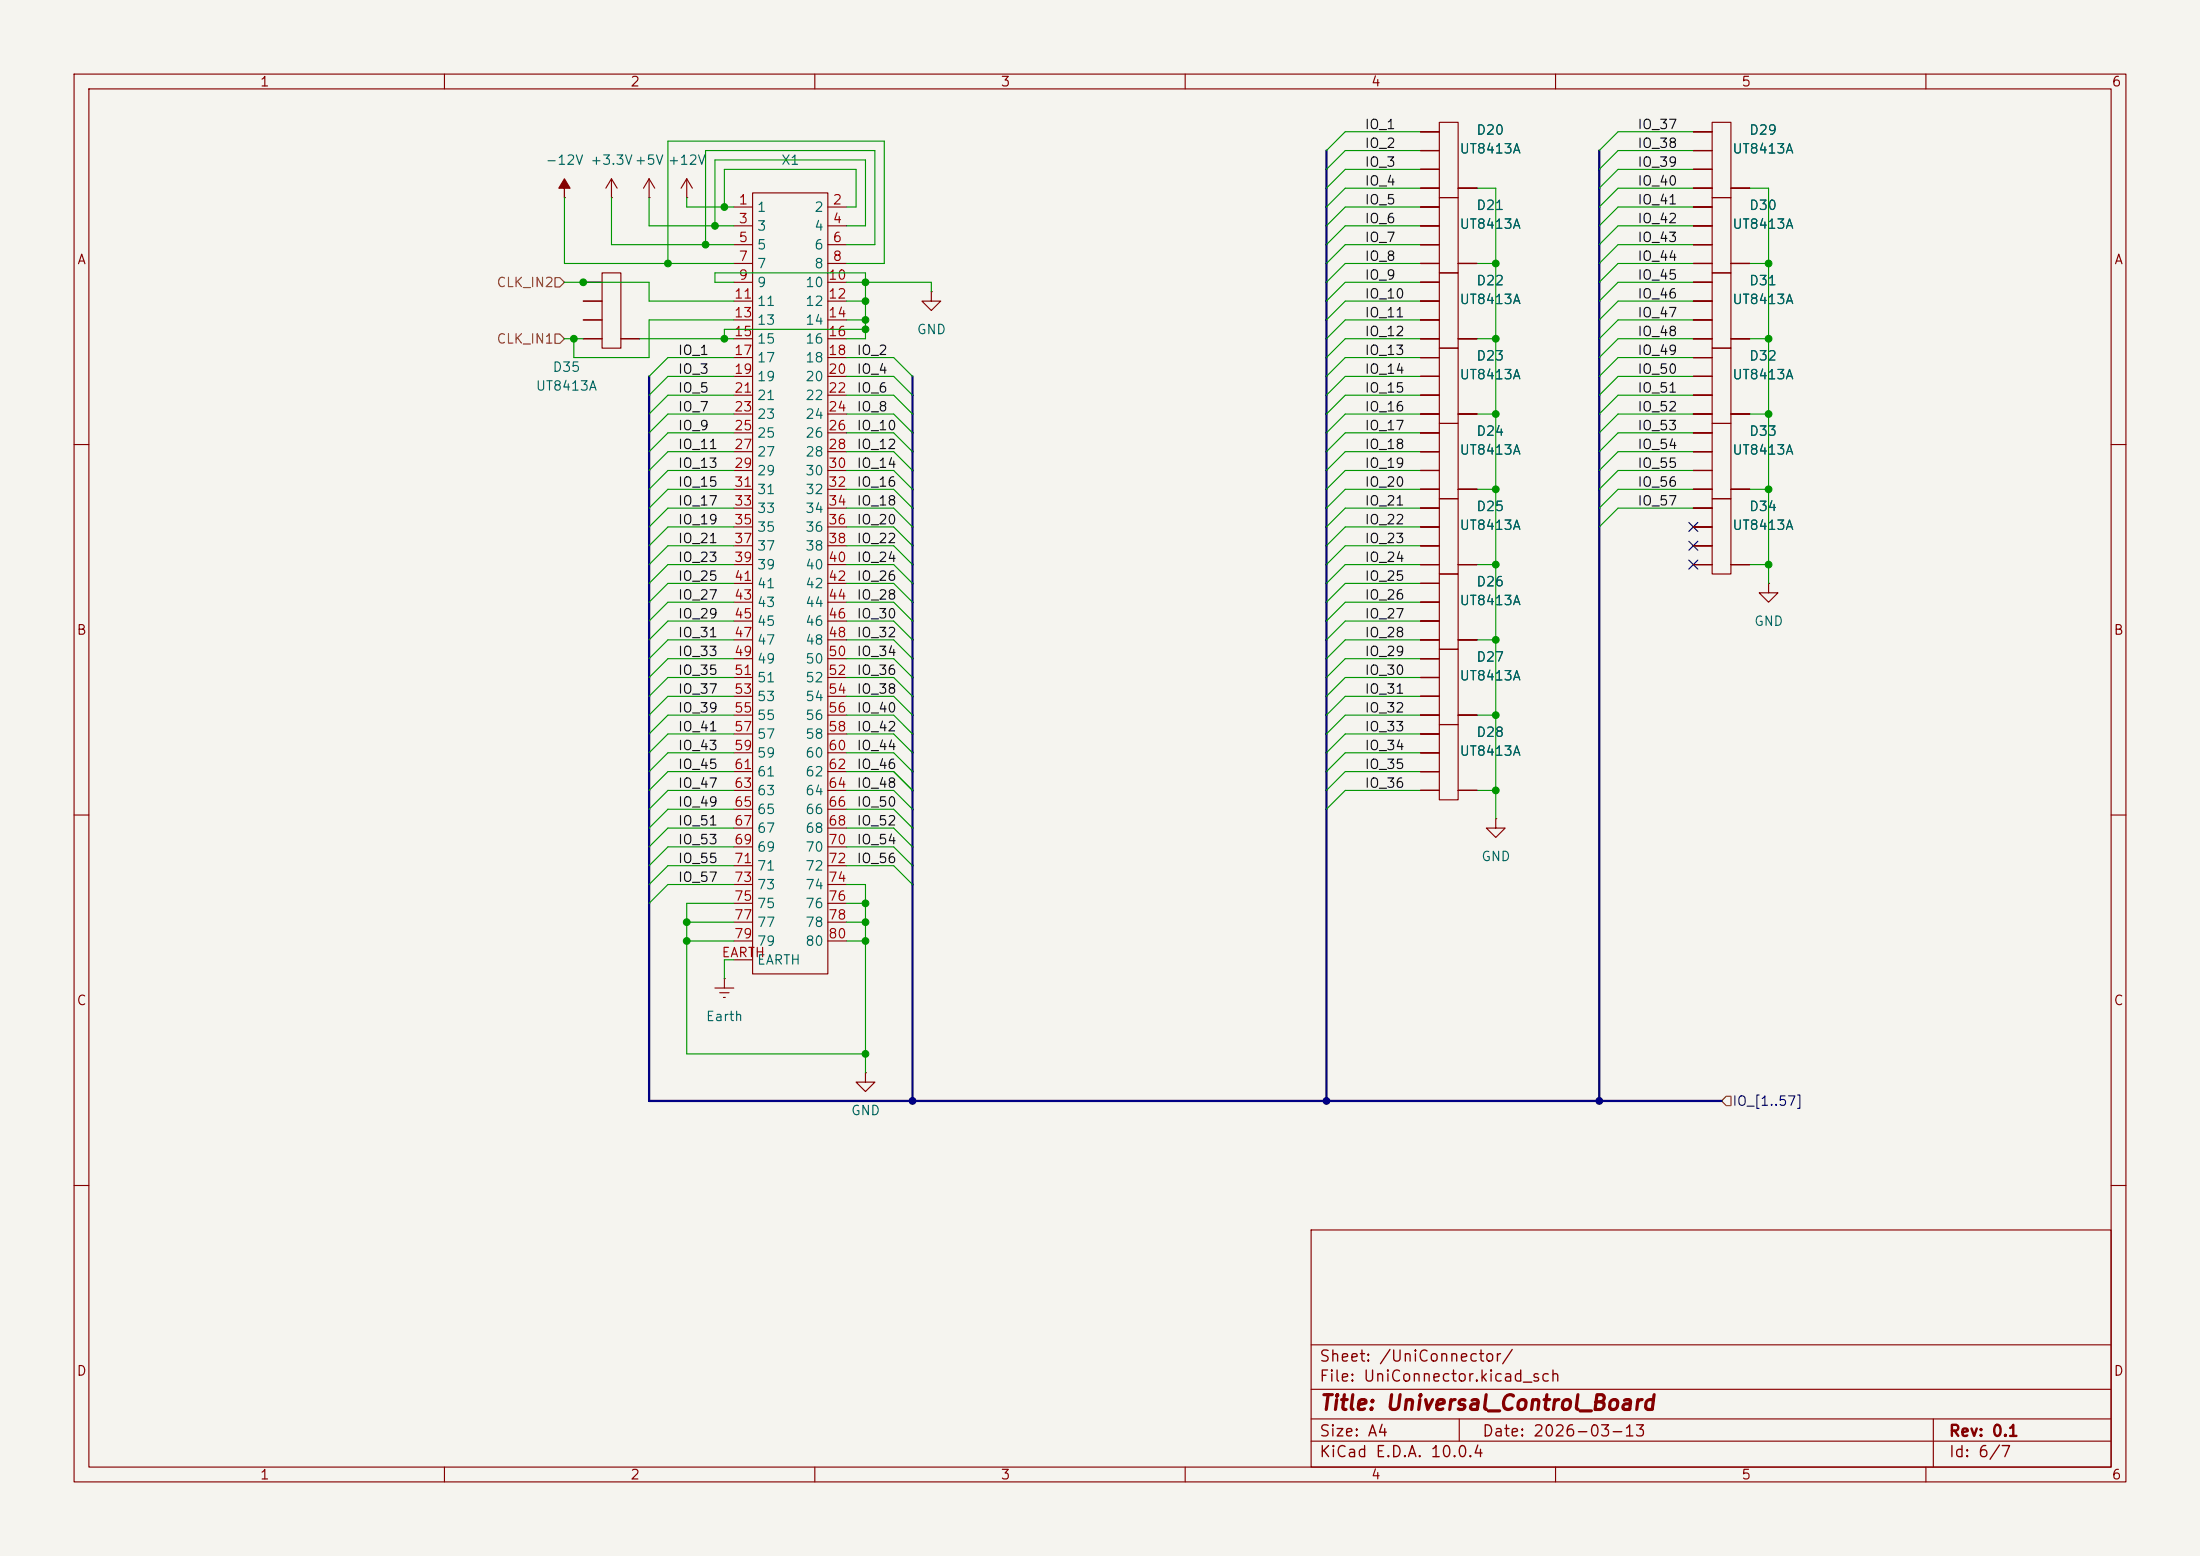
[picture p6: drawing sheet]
<svg xmlns="http://www.w3.org/2000/svg" width="297mm" height="210mm" viewBox="0 0 297 210" stroke-linecap="round" stroke-linejoin="round" font-family="sans-serif">
<path d="M0 0h297v210h-297z" fill="#f5f4ef" stroke="#f5f4ef" stroke-width=".14"/>
<g fill="none" stroke="#840000" stroke-width=".15">
<path d="M10 10h277v190h-277zM12 12h273v186h-273zM60 10v2M110 10v2M160 10v2M191.8 17.8h2.5M194.3 16.5h2.5v10.2h-2.5zM210 10v2M228.6 17.8h2.5M231.1 16.5h2.6v10.2h-2.6zM260 10v2M76.2 26.7h.1"/>
<path d="M78.7 38.1h2.6M81.3 36.8h2.5v10.2h-2.5zM82.5 26.7h.1M82.5 24.1l-.7 1.3M82.5 24.1l.8 1.3M82.5 24.1v2.6M87.6 26.7h.1M87.6 24.1l-.7 1.3M87.6 24.1l.8 1.3M87.6 24.1v2.6M92.7 26.7h.1M92.7 24.1l-.8 1.3"/>
<path d="M92.7 24.1l.8 1.3M92.7 24.1v2.6M99.1 38.1h2.5M99.1 35.6h2.5M99.1 33h2.5M99.1 30.5h2.5M99.1 27.9h2.5M101.6 26h10.2v105.4h-10.2zM111.8 38.1h2.5M111.8 35.6h2.5M111.8 33h2.5M111.8 30.5h2.5"/>
<path d="M111.8 27.9h2.5M125.7 39.4v1.2h-1.2l1.2 1.3 1.3-1.3h-1.3M125.7 39.4h.1M191.8 38.1h2.5M191.8 25.4h2.5M191.8 22.9h2.5M191.8 20.3h2.5M191.8 35.6h2.5M191.8 33h2.5M191.8 30.5h2.5M191.8 27.9h2.5M194.3 26.7h2.5v10.1h-2.5z"/>
<path d="M194.3 36.8h2.5v10.2h-2.5zM196.8 25.4h2.6M196.8 35.6h2.6M228.6 38.1h2.5M228.6 25.4h2.5M228.6 22.9h2.5M228.6 20.3h2.5M228.6 35.6h2.5M228.6 33h2.5M228.6 30.5h2.5M228.6 27.9h2.5M231.1 36.8h2.6v10.2h-2.6z"/>
<path d="M231.1 26.7h2.6v10.1h-2.6zM233.7 25.4h2.5M233.7 35.6h2.5M78.7 45.7h2.6M78.7 43.2h2.6M78.7 40.6h2.6M83.8 45.7h2.6M99.1 55.9h2.5M99.1 53.3h2.5M99.1 50.8h2.5M99.1 48.3h2.5M99.1 58.4h2.5"/>
<path d="M99.1 45.7h2.5M99.1 43.2h2.5M99.1 40.6h2.5M111.8 55.9h2.5M111.8 53.3h2.5M111.8 50.8h2.5M111.8 48.3h2.5M111.8 58.4h2.5M111.8 45.7h2.5M111.8 43.2h2.5M111.8 40.6h2.5M191.8 55.9h2.5"/>
<path d="M191.8 53.3h2.5M191.8 50.8h2.5M191.8 48.3h2.5M191.8 58.4h2.5M191.8 45.7h2.5M191.8 43.2h2.5M191.8 40.6h2.5M194.3 47h2.5v10.2h-2.5zM194.3 57.2h2.5v10.1h-2.5zM196.8 55.9h2.6M196.8 45.7h2.6M228.6 55.9h2.5"/>
<path d="M228.6 53.3h2.5M228.6 50.8h2.5M228.6 48.3h2.5M228.6 58.4h2.5M228.6 45.7h2.5M228.6 43.2h2.5M228.6 40.6h2.5M231.1 47h2.6v10.2h-2.6zM231.1 57.2h2.6v10.1h-2.6zM233.7 55.9h2.5M233.7 45.7h2.5M10 60h2"/>
<path d="M99.1 76.2h2.5M99.1 73.7h2.5M99.1 71.1h2.5M99.1 68.6h2.5M99.1 66h2.5M99.1 63.5h2.5M99.1 61h2.5M99.1 78.7h2.5M111.8 76.2h2.5M111.8 73.7h2.5M111.8 71.1h2.5M111.8 68.6h2.5"/>
<path d="M111.8 66h2.5M111.8 63.5h2.5M111.8 61h2.5M111.8 78.7h2.5M191.8 76.2h2.5M191.8 73.7h2.5M191.8 71.1h2.5M191.8 68.6h2.5M191.8 66h2.5M191.8 63.5h2.5M191.8 61h2.5M191.8 78.7h2.5"/>
<path d="M194.3 67.3h2.5v10.2h-2.5zM194.3 77.5h2.5v10.1h-2.5zM196.8 76.2h2.6M196.8 66h2.6M228.6 76.2h2.5M228.6 73.7h2.5M228.6 71.1h2.5M228.6 68.6h2.5M228.6 66h2.5M228.6 63.5h2.5M228.6 61h2.5M231.1 67.3h2.6v10.2h-2.6z"/>
<path d="M233.7 76.2h2.5M233.7 66h2.5M238.8 78.7v1.3h-1.3l1.3 1.3 1.2-1.3h-1.2M238.8 78.7h.1M285 60h2M99.1 86.4h2.5M99.1 83.8h2.5M99.1 81.3h2.5M99.1 88.9h2.5M99.1 91.4h2.5M99.1 94h2.5M99.1 96.5h2.5"/>
<path d="M99.1 99.1h2.5M111.8 86.4h2.5M111.8 83.8h2.5M111.8 81.3h2.5M111.8 88.9h2.5M111.8 91.4h2.5M111.8 94h2.5M111.8 96.5h2.5M111.8 99.1h2.5M191.8 86.4h2.5M191.8 83.8h2.5M191.8 81.3h2.5"/>
<path d="M191.8 88.9h2.5M191.8 91.4h2.5M191.8 94h2.5M191.8 96.5h2.5M191.8 99.1h2.5M194.3 97.8h2.5v10.2h-2.5zM194.3 87.6h2.5v10.2h-2.5zM196.8 86.4h2.6M196.8 96.5h2.6M10 110h2M99.1 101.6h2.5M99.1 104.1h2.5"/>
<path d="M99.1 106.7h2.5M99.1 109.2h2.5M99.1 111.8h2.5M99.1 114.3h2.5M99.1 116.8h2.5M99.1 119.4h2.5M111.8 101.6h2.5M111.8 104.1h2.5M111.8 106.7h2.5M111.8 109.2h2.5M111.8 111.8h2.5M111.8 114.3h2.5"/>
<path d="M111.8 116.8h2.5M111.8 119.4h2.5M191.8 101.6h2.5M191.8 104.1h2.5M191.8 106.7h2.5M196.8 106.7h2.6M201.9 110.5v1.3h-1.2l1.2 1.2 1.3-1.2h-1.3M201.9 110.5h.1M285 110h2M96.5 133.4h2.6M97.2 134h1.2M97.7 134.6h.2"/>
<path d="M97.8 132.1h.1M97.8 132.1v1.3M99.1 121.9h2.5M99.1 124.5h2.5M99.1 127h2.5M99.1 129.5h2.5M111.8 121.9h2.5M111.8 124.5h2.5M111.8 127h2.5M116.8 144.8v1.3h-1.2l1.2 1.2 1.3-1.2h-1.3M116.8 144.8h.1M10 160h2"/>
<path d="M177 166h108v32h-108zM285 160h2M60 198v2M110 198v2M160 198v2M177 194.5h108M177 191.5h108M177 187.5h108M177 181.5h108M197 191.5v3M210 198v2M260 198v2"/>
<path d="M261 191.5v6.5"/>
</g>
<path d="M76.2 24.1l.8 1.3h-.8v1.3v-1.3h-.8z" fill="#840000" stroke="#840000" stroke-width=".15"/>
<path d="M74.9 37.5h.7l.6 .6-.6 .6h-.7zM74.9 45.1h.7l.6 .6-.6 .7h-.7zM233 148h.7v1.2h-.7l-.6-.6z" fill="none" stroke="#725600" stroke-width=".15"/>
<path d="M179.1 20.3v128.3M215.9 20.3v128.3M87.6 50.8v97.8h144.8M123.2 50.8v97.8" fill="none" stroke="#000084" stroke-width=".3"/>
<g fill="none" stroke="#009600" stroke-width=".15">
<path d="M191.8 17.8h-10.2l-2.5 2.5M228.6 17.8h-10.2l-2.5 2.5M76.2 38.1h11.4v2.5h11.5M76.2 26.7v8.9h22.9M82.5 26.7v6.3h16.6M87.6 26.7v3.8h11.5M90.2 35.6v-16.5h29.2v16.5h-5.1M92.7 26.7v1.2h6.4M95.2 33v-12.7h22.9v12.7h-3.8M96.5 30.5v-8.9h20.3v8.9h-2.5M97.8 27.9v-5h17.8v5h-1.3M99.1 38.1h-2.6v-1.3h20.3v8.9h-2.5"/>
<path d="M114.3 38.1h11.4v1.3M191.8 27.9h-10.2l-2.5 2.6M191.8 22.9h-10.2l-2.5 2.5M191.8 20.3h-10.2l-2.5 2.6M191.8 25.4h-10.2l-2.5 2.5M191.8 35.6h-10.2l-2.5 2.5M191.8 38.1h-10.2l-2.5 2.5M191.8 33h-10.2l-2.5 2.6M191.8 30.5h-10.2l-2.5 2.5M199.4 25.4h2.5v85.1M199.4 35.6h2.5M228.6 27.9h-10.2l-2.5 2.6"/>
<path d="M228.6 22.9h-10.2l-2.5 2.5M228.6 20.3h-10.2l-2.5 2.6M228.6 25.4h-10.2l-2.5 2.5M228.6 35.6h-10.2l-2.5 2.5M228.6 38.1h-10.2l-2.5 2.5M228.6 33h-10.2l-2.5 2.6M228.6 30.5h-10.2l-2.5 2.5M236.2 25.4h2.6v53.3M236.2 35.6h2.6M76.2 45.7h2.5M86.4 45.7h12.7M99.1 58.4h-8.9l-2.6 2.6"/>
<path d="M99.1 55.9h-8.9l-2.6 2.5M99.1 53.3h-8.9l-2.6 2.6M99.1 43.2h-11.5v5.1h-10.1v-2.6M99.1 48.3h-8.9l-2.6 2.5M99.1 50.8h-8.9l-2.6 2.5M114.3 58.4h6.3l2.6 2.6M114.3 55.9h6.3l2.6 2.5M114.3 53.3h6.3l2.6 2.6M114.3 40.6h2.5M114.3 48.3h6.3l2.6 2.5M114.3 50.8h6.3l2.6 2.5M114.3 43.2h2.5"/>
<path d="M116.8 44.5h-19v1.2M191.8 58.4h-10.2l-2.5 2.6M191.8 55.9h-10.2l-2.5 2.5M191.8 53.3h-10.2l-2.5 2.6M191.8 40.6h-10.2l-2.5 2.6M191.8 48.3h-10.2l-2.5 2.5M191.8 50.8h-10.2l-2.5 2.5M191.8 43.2h-10.2l-2.5 2.5M191.8 45.7h-10.2l-2.5 2.6M199.4 55.9h2.5M199.4 45.7h2.5M228.6 58.4h-10.2l-2.5 2.6"/>
<path d="M228.6 55.9h-10.2l-2.5 2.5M228.6 53.3h-10.2l-2.5 2.6M228.6 40.6h-10.2l-2.5 2.6M228.6 48.3h-10.2l-2.5 2.5M228.6 50.8h-10.2l-2.5 2.5M228.6 43.2h-10.2l-2.5 2.5M228.6 45.7h-10.2l-2.5 2.6M236.2 55.9h2.6M236.2 45.7h2.6M99.1 66h-8.9l-2.6 2.6M99.1 63.5h-8.9l-2.6 2.5M99.1 68.6h-8.9l-2.6 2.5"/>
<path d="M99.1 61h-8.9l-2.6 2.5M99.1 78.7h-8.9l-2.6 2.6M99.1 76.2h-8.9l-2.6 2.5M99.1 73.7h-8.9l-2.6 2.5M99.1 71.1h-8.9l-2.6 2.6M114.3 66h6.3l2.6 2.6M114.3 63.5h6.3l2.6 2.5M114.3 68.6h6.3l2.6 2.5M114.3 61h6.3l2.6 2.5M114.3 78.7h6.3l2.6 2.6M114.3 76.2h6.3l2.6 2.5M114.3 73.7h6.3l2.6 2.5"/>
<path d="M114.3 71.1h6.3l2.6 2.6M191.8 66h-10.2l-2.5 2.6M191.8 63.5h-10.2l-2.5 2.5M191.8 68.6h-10.2l-2.5 2.5M191.8 61h-10.2l-2.5 2.5M191.8 78.7h-10.2l-2.5 2.6M191.8 76.2h-10.2l-2.5 2.5M191.8 73.7h-10.2l-2.5 2.5M191.8 71.1h-10.2l-2.5 2.6M199.4 66h2.5M199.4 76.2h2.5M228.6 66h-10.2l-2.5 2.6"/>
<path d="M228.6 63.5h-10.2l-2.5 2.5M228.6 68.6h-10.2l-2.5 2.5M228.6 61h-10.2l-2.5 2.5M236.2 66h2.6M236.2 76.2h2.6M99.1 91.4h-8.9l-2.6 2.6M99.1 96.5h-8.9l-2.6 2.6M99.1 99.1h-8.9l-2.6 2.5M99.1 94h-8.9l-2.6 2.5M99.1 86.4h-8.9l-2.6 2.5M99.1 83.8h-8.9l-2.6 2.6M99.1 88.9h-8.9l-2.6 2.5"/>
<path d="M99.1 81.3h-8.9l-2.6 2.5M114.3 91.4h6.3l2.6 2.6M114.3 96.5h6.3l2.6 2.6M114.3 99.1h6.3l2.6 2.5M114.3 94h6.3l2.6 2.5M114.3 86.4h6.3l2.6 2.5M114.3 83.8h6.3l2.6 2.6M114.3 88.9h6.3l2.6 2.5M114.3 81.3h6.3l2.6 2.5M191.8 91.4h-10.2l-2.5 2.6M191.8 96.5h-10.2l-2.5 2.6M191.8 99.1h-10.2l-2.5 2.5"/>
<path d="M191.8 94h-10.2l-2.5 2.5M191.8 86.4h-10.2l-2.5 2.5M191.8 83.8h-10.2l-2.5 2.6M191.8 88.9h-10.2l-2.5 2.5M191.8 81.3h-10.2l-2.5 2.5M199.4 96.5h2.5M199.4 86.4h2.5M99.1 101.6h-8.9l-2.6 2.5M99.1 106.7h-8.9l-2.6 2.5M99.1 104.1h-8.9l-2.6 2.6M99.1 109.2h-8.9l-2.6 2.6M99.1 111.8h-8.9l-2.6 2.5"/>
<path d="M99.1 114.3h-8.9l-2.6 2.5M99.1 116.8h-8.9l-2.6 2.6M99.1 119.4h-8.9l-2.6 2.5M114.3 101.6h6.3l2.6 2.5M114.3 106.7h6.3l2.6 2.5M114.3 104.1h6.3l2.6 2.6M114.3 119.4h2.5v25.4M114.3 109.2h6.3l2.6 2.6M114.3 111.8h6.3l2.6 2.5M114.3 114.3h6.3l2.6 2.5M114.3 116.8h6.3l2.6 2.6M191.8 101.6h-10.2l-2.5 2.5"/>
<path d="M191.8 106.7h-10.2l-2.5 2.5M191.8 104.1h-10.2l-2.5 2.6M199.4 106.7h2.5M92.7 127h6.4M92.7 124.5h6.4M99.1 129.5h-1.3v2.6M99.1 121.9h-6.4v20.3h24.1M114.3 127h2.5M114.3 121.9h2.5M114.3 124.5h2.5"/>
</g>
<path d="M228 70.5l1.2 1.2M228 75.6l1.2 1.2M228 73.1l1.2 1.2M229.2 70.5l-1.2 1.2M229.2 75.6l-1.2 1.2M229.2 73.1l-1.2 1.2" fill="none" stroke="#000084" stroke-width=".15"/>
<g fill="#009600" stroke="#009600" stroke-width=".14">
<circle cx="116.8" cy="121.9" r=".46"/>
<circle cx="116.8" cy="142.2" r=".46"/>
<circle cx="92.7" cy="127" r=".46"/>
<circle cx="116.8" cy="127" r=".46"/>
<circle cx="92.7" cy="124.5" r=".46"/>
<circle cx="116.8" cy="124.5" r=".46"/>
<circle cx="201.9" cy="35.6" r=".46"/>
<circle cx="201.9" cy="55.9" r=".46"/>
<circle cx="201.9" cy="45.7" r=".46"/>
<circle cx="238.8" cy="35.6" r=".46"/>
<circle cx="238.8" cy="45.7" r=".46"/>
<circle cx="238.8" cy="55.9" r=".46"/>
<circle cx="238.8" cy="66" r=".46"/>
<circle cx="238.8" cy="76.2" r=".46"/>
<circle cx="201.9" cy="106.7" r=".46"/>
<circle cx="201.9" cy="86.4" r=".46"/>
<circle cx="201.9" cy="96.5" r=".46"/>
<circle cx="201.9" cy="66" r=".46"/>
<circle cx="201.9" cy="76.2" r=".46"/>
<circle cx="116.8" cy="44.5" r=".46"/>
<circle cx="116.8" cy="43.2" r=".46"/>
<circle cx="97.8" cy="45.7" r=".46"/>
<circle cx="116.8" cy="40.6" r=".46"/>
<circle cx="116.8" cy="38.1" r=".46"/>
<circle cx="97.8" cy="27.9" r=".46"/>
<circle cx="95.2" cy="33" r=".46"/>
<circle cx="96.5" cy="30.5" r=".46"/>
<circle cx="90.2" cy="35.6" r=".46"/>
<circle cx="78.7" cy="38.1" r=".46"/>
<circle cx="77.5" cy="45.7" r=".46"/>
</g>
<g fill="#000084" stroke="#000084" stroke-width=".14">
<circle cx="179.1" cy="148.6" r=".46"/>
<circle cx="123.2" cy="148.6" r=".46"/>
<circle cx="215.9" cy="148.6" r=".46"/>
</g>
<text font-size="2" fill="#840000" x="178" y="190.8">Title: Universal_Control_Board</text>
<g font-size="1.5" fill="#840000">
<text x="178" y="184.2">Sheet: /UniConnector/</text>
<text x="178" y="186.9">File: UniConnector.kicad_sch</text>
<text x="178" y="197.1">KiCad E.D.A. 10.0.4</text>
<text x="178" y="194.3">Size: A4</text>
<text x="200" y="194.3">Date: 2026-03-13</text>
<text x="263" y="194.3">Rev: 0.1</text>
<text x="263" y="197.1">Id: 6/7</text>
</g>
<g font-size="1.3" fill="#840000">
<text x="35" y="12">1</text>
<text x="85" y="12">2</text>
<text x="135" y="12">3</text>
<text x="185" y="12">4</text>
<text x="235" y="12">5</text>
<text x="285" y="12">6</text>
<text x="10.3" y="36">A</text>
<text x="285.3" y="36">A</text>
<text x="10.3" y="86">B</text>
<text x="285.3" y="86">B</text>
<text x="10.3" y="136">C</text>
<text x="285.3" y="136">C</text>
<text x="10.3" y="186">D</text>
<text x="285.3" y="186">D</text>
<text x="35" y="200">1</text>
<text x="85" y="200">2</text>
<text x="135" y="200">3</text>
<text x="185" y="200">4</text>
<text x="235" y="200">5</text>
<text x="285" y="200">6</text>
</g>
<g font-size="1.3" fill="#0f0f0f">
<text x="184.1" y="17.7">IO_1</text>
<text x="221" y="17.7">IO_37</text>
<text x="184.1" y="22.8">IO_3</text>
<text x="184.1" y="20.3">IO_2</text>
<text x="221" y="20.3">IO_38</text>
<text x="221" y="22.8">IO_39</text>
<text x="184.1" y="25.4">IO_4</text>
<text x="184.1" y="27.9">IO_5</text>
<text x="221" y="27.9">IO_41</text>
<text x="221" y="25.4">IO_40</text>
<text x="184.1" y="30.4">IO_6</text>
<text x="184.1" y="35.5">IO_8</text>
<text x="184.1" y="33">IO_7</text>
<text x="221" y="33">IO_43</text>
<text x="221" y="35.5">IO_44</text>
<text x="221" y="30.4">IO_42</text>
<text x="184.1" y="38.1">IO_9</text>
<text x="184.1" y="40.6">IO_10</text>
<text x="221" y="38.1">IO_45</text>
<text x="221" y="40.6">IO_46</text>
<text x="184.1" y="43.1">IO_11</text>
<text x="184.1" y="45.7">IO_12</text>
<text x="221" y="45.7">IO_48</text>
<text x="221" y="43.1">IO_47</text>
<text x="91.4" y="50.8">IO_3</text>
<text x="91.4" y="48.2">IO_1</text>
<text x="91.4" y="53.3">IO_5</text>
<text x="115.6" y="48.2">IO_2</text>
<text x="115.6" y="50.8">IO_4</text>
<text x="115.6" y="53.3">IO_6</text>
<text x="184.1" y="50.8">IO_14</text>
<text x="184.1" y="53.3">IO_15</text>
<text x="184.1" y="48.2">IO_13</text>
<text x="221" y="50.8">IO_50</text>
<text x="221" y="48.2">IO_49</text>
<text x="221" y="53.3">IO_51</text>
<text x="91.4" y="55.8">IO_7</text>
<text x="91.4" y="58.4">IO_9</text>
<text x="115.6" y="55.8">IO_8</text>
<text x="115.6" y="58.4">IO_10</text>
<text x="184.1" y="58.4">IO_17</text>
<text x="184.1" y="55.8">IO_16</text>
<text x="221" y="58.4">IO_53</text>
<text x="221" y="55.8">IO_52</text>
<text x="91.4" y="63.5">IO_13</text>
<text x="91.4" y="60.9">IO_11</text>
<text x="115.6" y="63.5">IO_14</text>
<text x="115.6" y="60.9">IO_12</text>
<text x="184.1" y="63.5">IO_19</text>
<text x="184.1" y="60.9">IO_18</text>
<text x="221" y="63.5">IO_55</text>
<text x="221" y="60.9">IO_54</text>
<text x="91.4" y="66">IO_15</text>
<text x="91.4" y="68.5">IO_17</text>
<text x="91.4" y="71.1">IO_19</text>
<text x="115.6" y="66">IO_16</text>
<text x="115.6" y="68.5">IO_18</text>
<text x="115.6" y="71.1">IO_20</text>
<text x="184.1" y="68.5">IO_21</text>
<text x="184.1" y="71.1">IO_22</text>
<text x="184.1" y="66">IO_20</text>
<text x="221" y="68.5">IO_57</text>
<text x="221" y="66">IO_56</text>
<text x="91.4" y="76.2">IO_23</text>
<text x="91.4" y="73.6">IO_21</text>
<text x="115.6" y="73.6">IO_22</text>
<text x="115.6" y="76.2">IO_24</text>
<text x="184.1" y="73.6">IO_23</text>
<text x="184.1" y="76.2">IO_24</text>
<text x="91.4" y="83.8">IO_29</text>
<text x="91.4" y="81.2">IO_27</text>
<text x="91.4" y="78.7">IO_25</text>
<text x="115.6" y="78.7">IO_26</text>
<text x="115.6" y="81.2">IO_28</text>
<text x="115.6" y="83.8">IO_30</text>
<text x="184.1" y="83.8">IO_27</text>
<text x="184.1" y="78.7">IO_25</text>
<text x="184.1" y="81.2">IO_26</text>
<text x="91.4" y="88.9">IO_33</text>
<text x="91.4" y="86.3">IO_31</text>
<text x="115.6" y="86.3">IO_32</text>
<text x="115.6" y="88.9">IO_34</text>
<text x="184.1" y="86.3">IO_28</text>
<text x="184.1" y="88.9">IO_29</text>
<text x="91.4" y="93.9">IO_37</text>
<text x="91.4" y="91.4">IO_35</text>
<text x="115.6" y="91.4">IO_36</text>
<text x="115.6" y="93.9">IO_38</text>
<text x="184.1" y="93.9">IO_31</text>
<text x="184.1" y="91.4">IO_30</text>
<text x="91.4" y="101.6">IO_43</text>
<text x="91.4" y="96.5">IO_39</text>
<text x="91.4" y="99">IO_41</text>
<text x="115.6" y="96.5">IO_40</text>
<text x="115.6" y="99">IO_42</text>
<text x="115.6" y="101.6">IO_44</text>
<text x="184.1" y="96.5">IO_32</text>
<text x="184.1" y="101.6">IO_34</text>
<text x="184.1" y="99">IO_33</text>
<text x="91.4" y="106.6">IO_47</text>
<text x="91.4" y="104.1">IO_45</text>
<text x="115.6" y="106.6">IO_48</text>
<text x="115.6" y="104.1">IO_46</text>
<text x="184.1" y="106.6">IO_36</text>
<text x="184.1" y="104.1">IO_35</text>
<text x="91.4" y="111.7">IO_51</text>
<text x="91.4" y="109.2">IO_49</text>
<text x="115.6" y="111.7">IO_52</text>
<text x="115.6" y="109.2">IO_50</text>
<text x="91.4" y="114.3">IO_53</text>
<text x="91.4" y="116.8">IO_55</text>
<text x="91.4" y="119.3">IO_57</text>
<text x="115.6" y="114.3">IO_54</text>
<text x="115.6" y="116.8">IO_56</text>
</g>
<g font-size="1.3" fill="#006464">
<text x="73.6" y="22.6">-12V +3.3V+5V +12V</text>
<text x="105.4" y="22.6">X1</text>
<text x="197" y="21">UT8413A</text>
<text x="199.2" y="18.5">D20</text>
<text x="233.8" y="21">UT8413A</text>
<text x="236.1" y="18.5">D29</text>
<text x="102.1" y="28.9">1</text>
<text x="109.8" y="28.9">2</text>
<text x="199.2" y="28.7">D21</text>
<text x="236.1" y="28.7">D30</text>
<text x="102.1" y="31.5">3</text>
<text x="102.1" y="34">5</text>
<text x="109.8" y="31.5">4</text>
<text x="109.8" y="34">6</text>
<text x="197" y="31.2">UT8413A</text>
<text x="233.8" y="31.2">UT8413A</text>
<text x="102.1" y="36.5">7</text>
<text x="102.1" y="39.1">9</text>
<text x="102.1" y="41.6">11</text>
<text x="108.6" y="39.1">10</text>
<text x="108.6" y="41.6">12</text>
<text x="109.8" y="36.5">8</text>
<text x="197" y="41.4">UT8413A</text>
<text x="199.2" y="38.8">D22</text>
<text x="233.8" y="41.4">UT8413A</text>
<text x="236.1" y="38.8">D31</text>
<text x="102.1" y="44.2">13</text>
<text x="102.1" y="46.7">15</text>
<text x="108.6" y="44.2">14</text>
<text x="108.6" y="46.7">16</text>
<text x="123.7" y="45.4">GND</text>
<text x="72.2" y="53">UT8413A</text>
<text x="74.5" y="50.5">D35</text>
<text x="102.1" y="49.2">17</text>
<text x="102.1" y="51.8">19</text>
<text x="108.6" y="49.2">18</text>
<text x="108.6" y="51.8">20</text>
<text x="197" y="51.5">UT8413A</text>
<text x="199.2" y="49">D23</text>
<text x="233.8" y="51.5">UT8413A</text>
<text x="236.1" y="49">D32</text>
<text x="102.1" y="54.3">21</text>
<text x="102.1" y="56.9">23</text>
<text x="102.1" y="59.4">25</text>
<text x="108.6" y="54.3">22</text>
<text x="108.6" y="56.9">24</text>
<text x="108.6" y="59.4">26</text>
<text x="199.2" y="59.1">D24</text>
<text x="236.1" y="59.1">D33</text>
<text x="102.1" y="61.9">27</text>
<text x="102.1" y="64.5">29</text>
<text x="108.6" y="61.9">28</text>
<text x="108.6" y="64.5">30</text>
<text x="197" y="61.7">UT8413A</text>
<text x="233.8" y="61.7">UT8413A</text>
<text x="102.1" y="67">31</text>
<text x="102.1" y="69.6">33</text>
<text x="108.6" y="67">32</text>
<text x="108.6" y="69.6">34</text>
<text x="197" y="71.8">UT8413A</text>
<text x="199.2" y="69.3">D25</text>
<text x="233.8" y="71.8">UT8413A</text>
<text x="236.1" y="69.3">D34</text>
<text x="102.1" y="72.1">35</text>
<text x="102.1" y="74.6">37</text>
<text x="102.1" y="77.2">39</text>
<text x="108.6" y="72.1">36</text>
<text x="108.6" y="74.6">38</text>
<text x="108.6" y="77.2">40</text>
<text x="102.1" y="79.7">41</text>
<text x="102.1" y="82.3">43</text>
<text x="108.6" y="79.7">42</text>
<text x="108.6" y="82.3">44</text>
<text x="197" y="82">UT8413A</text>
<text x="199.2" y="79.5">D26</text>
<text x="102.1" y="84.8">45</text>
<text x="102.1" y="87.3">47</text>
<text x="102.1" y="89.9">49</text>
<text x="108.6" y="84.8">46</text>
<text x="108.6" y="87.3">48</text>
<text x="108.6" y="89.9">50</text>
<text x="199.2" y="89.6">D27</text>
<text x="236.7" y="84.8">GND</text>
<text x="102.1" y="92.4">51</text>
<text x="102.1" y="95">53</text>
<text x="108.6" y="92.4">52</text>
<text x="108.6" y="95">54</text>
<text x="197" y="92.2">UT8413A</text>
<text x="102.1" y="97.5">55</text>
<text x="102.1" y="100">57</text>
<text x="108.6" y="97.5">56</text>
<text x="108.6" y="100">58</text>
<text x="199.2" y="99.8">D28</text>
<text x="102.1" y="102.6">59</text>
<text x="102.1" y="105.1">61</text>
<text x="102.1" y="107.7">63</text>
<text x="108.6" y="102.6">60</text>
<text x="108.6" y="105.1">62</text>
<text x="108.6" y="107.7">64</text>
<text x="197" y="102.3">UT8413A</text>
<text x="102.1" y="110.2">65</text>
<text x="102.1" y="112.7">67</text>
<text x="108.6" y="110.2">66</text>
<text x="108.6" y="112.7">68</text>
<text x="102.1" y="115.3">69</text>
<text x="102.1" y="117.8">71</text>
<text x="108.6" y="115.3">70</text>
<text x="108.6" y="117.8">72</text>
<text x="199.9" y="116.5">GND</text>
<text x="102.1" y="120.4">73</text>
<text x="102.1" y="122.9">75</text>
<text x="102.1" y="125.4">77</text>
<text x="108.6" y="120.4">74</text>
<text x="108.6" y="122.9">76</text>
<text x="108.6" y="125.4">78</text>
<text x="102.1" y="128">79</text>
<text x="102.1" y="130.5">EARTH</text>
<text x="108.6" y="128">80</text>
<text x="95.2" y="138.1">Earth</text>
<text x="114.8" y="150.8">GND</text>
</g>
<g font-size="1.3" fill="#a90000">
<text x="99.6" y="27.9">1</text>
<text x="112.3" y="27.9">2</text>
<text x="99.6" y="30.5">3</text>
<text x="99.6" y="33">5</text>
<text x="99.6" y="35.5">7</text>
<text x="112.3" y="30.5">4</text>
<text x="112.3" y="33">6</text>
<text x="112.3" y="35.5">8</text>
<text x="99" y="40.6">11</text>
<text x="99.6" y="38.1">9</text>
<text x="111.7" y="38.1">10</text>
<text x="111.7" y="40.6">12</text>
<text x="99" y="43.2">13</text>
<text x="99" y="45.7">15</text>
<text x="111.7" y="43.2">14</text>
<text x="111.7" y="45.7">16</text>
<text x="99" y="48.2">17</text>
<text x="99" y="50.8">19</text>
<text x="99" y="53.3">21</text>
<text x="111.7" y="48.2">18</text>
<text x="111.7" y="50.8">20</text>
<text x="111.7" y="53.3">22</text>
<text x="99" y="55.9">23</text>
<text x="99" y="58.4">25</text>
<text x="111.7" y="55.9">24</text>
<text x="111.7" y="58.4">26</text>
<text x="99" y="60.9">27</text>
<text x="99" y="63.5">29</text>
<text x="111.7" y="60.9">28</text>
<text x="111.7" y="63.5">30</text>
<text x="99" y="66">31</text>
<text x="99" y="68.6">33</text>
<text x="99" y="71.1">35</text>
<text x="111.7" y="66">32</text>
<text x="111.7" y="68.6">34</text>
<text x="111.7" y="71.1">36</text>
<text x="99" y="73.6">37</text>
<text x="99" y="76.2">39</text>
<text x="111.7" y="73.6">38</text>
<text x="111.7" y="76.2">40</text>
<text x="99" y="78.7">41</text>
<text x="99" y="81.3">43</text>
<text x="99" y="83.8">45</text>
<text x="111.7" y="78.7">42</text>
<text x="111.7" y="81.3">44</text>
<text x="111.7" y="83.8">46</text>
<text x="99" y="86.3">47</text>
<text x="99" y="88.9">49</text>
<text x="111.7" y="86.3">48</text>
<text x="111.7" y="88.9">50</text>
<text x="99" y="91.4">51</text>
<text x="99" y="94">53</text>
<text x="111.7" y="91.4">52</text>
<text x="111.7" y="94">54</text>
<text x="99" y="96.5">55</text>
<text x="99" y="99">57</text>
<text x="99" y="101.6">59</text>
<text x="111.7" y="96.5">56</text>
<text x="111.7" y="99">58</text>
<text x="111.7" y="101.6">60</text>
<text x="99" y="104.1">61</text>
<text x="99" y="106.7">63</text>
<text x="111.7" y="104.1">62</text>
<text x="111.7" y="106.7">64</text>
<text x="99" y="109.2">65</text>
<text x="99" y="111.7">67</text>
<text x="111.7" y="109.2">66</text>
<text x="111.7" y="111.7">68</text>
<text x="99" y="114.3">69</text>
<text x="99" y="116.8">71</text>
<text x="99" y="119.4">73</text>
<text x="111.7" y="114.3">70</text>
<text x="111.7" y="116.8">72</text>
<text x="111.7" y="119.4">74</text>
<text x="99" y="121.9">75</text>
<text x="99" y="124.4">77</text>
<text x="111.7" y="121.9">76</text>
<text x="111.7" y="124.4">78</text>
<text x="97.3" y="129.5">EARTH</text>
<text x="99" y="127">79</text>
<text x="111.7" y="127">80</text>
</g>
<g font-size="1.3" fill="#725600">
<text x="66.9" y="39.1">CLK_IN2</text>
<text x="66.9" y="46.7">CLK_IN1</text>
</g>
<text font-size="1.3" fill="#000084" x="233.8" y="149.6">IO_[1..57]</text>
</svg>
